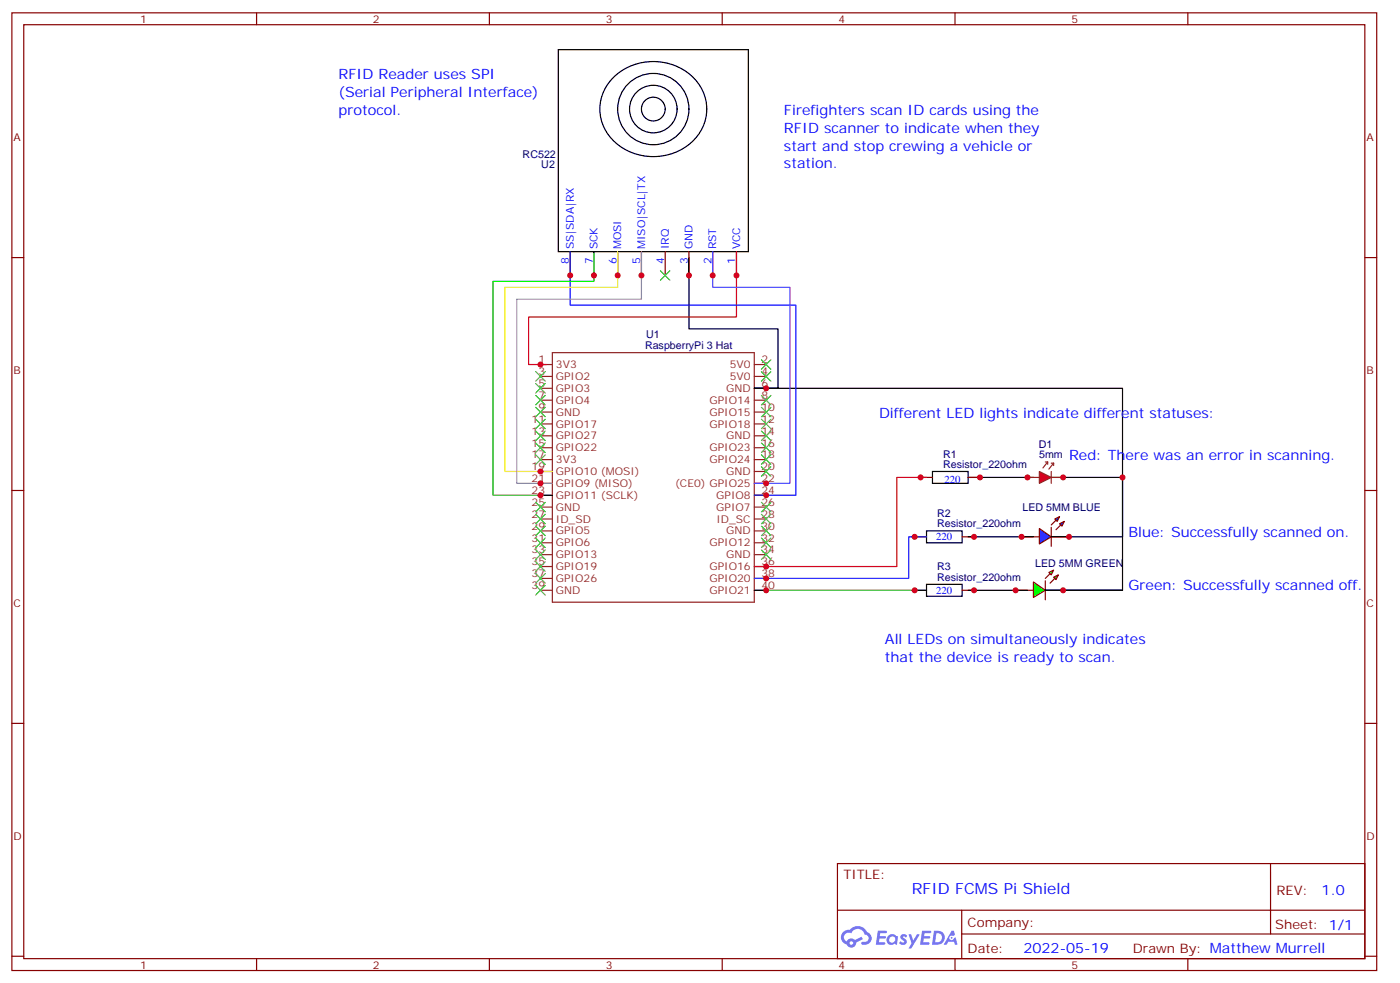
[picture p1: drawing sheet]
<svg xmlns="http://www.w3.org/2000/svg" width="416mm" height="292mm" viewBox="0 0 416 292" stroke-linecap="round" stroke-linejoin="round" font-family="sans-serif">
<g fill="none" stroke="#870000" stroke-width=".35">
<path d="M3.5 3.8h405.4v284.3h-405.4zM7.1 7.3h398.2v277.3h-398.2zM76.2 3.8v3.5M145.3 3.8v3.5M214.5 3.8v3.5M283.6 3.8v3.5M352.8 3.8v3.5M3.5 76.5h3.6M405.3 76.5h3.6M3.5 145.6h3.6M405.3 145.6h3.6M3.5 214.8h3.6"/>
<path d="M405.3 214.8h3.6M248.7 256.4h156.6v28.2h-156.6zM377.3 256.4v20.9M248.7 270.2h156.5M285.6 277.3h119.6M285.6 270.2v14.2M3.5 283.9h3.6M76.2 284.6v3.5M145.3 284.6v3.5M214.5 284.6v3.5M283.6 284.6v3.5M352.8 284.6v3.5"/>
<path d="M405.3 283.9h3.6"/>
</g>
<g fill="#5487ff">
<path d="M267.7 277.6a1.22 1.22 0 0 1 1.7 .2l-.4 .6a.47 .47 0 0 0-.3-.4 .47 .47 0 0 0-.5 .2l.1 .2a1.14 1.14 0 0 1 .8 1.8 1.14 1.14 0 0 1-1.9 0l-.2-.2 .5-.6 .7 .5a.29 .29 0 0 0 .3-.3 .29 .29 0 0 0-.2-.3 1.04 1.04 0 0 1-.6-1.7z"/>
<path d="M260.7 276.3h2.4l.3 .2-.2 .5-1.8 .1-.1 .8h1.5l.3 .4-.3 .4h-1.6l-.2 1.1h1.7l.2 .3-.2 .3-2.6 .1z"/>
<path d="M273.8 276.3h2.4l.3 .2-.1 .5-1.8 .1-.2 .8h1.6l.3 .4-.4 .4h-1.6l-.1 1.1h1.7l.2 .3-.2 .3-2.6 .1z"/>
<path d="M282.6 276.3h.7l.3 1.3-.6 .3a.69 .69 0 0 0-1 .3 .69 .69 0 0 0 .4 .9 .69 .69 0 0 0 .9-.6l.5-.2 .6 2.2h-.8l-.2-.9h-1.8l-.5 .9h-.8z"/>
<path d="M269.8 277.4h.8l.6 1.8 1.1-1.8h.9l-2.6 4.2h-.8l.9-1.5z"/>
<path d="M277.4 276.3l-.6 4.2h1.3a2.11 2.11 0 0 0 2.5-2.1 2.11 2.11 0 0 0-2.5-2.1zM278.1 277.1a1.39 1.39 0 0 1 1.7 1.4 1.39 1.39 0 0 1-1.8 1.3h-.3z"/>
<path d="M263.7 277.9a1.54 1.54 0 0 0-.1 2.2 1.54 1.54 0 0 0 2.2 .1l.6 .3 .3-2.3-.2-.3h-.4a1.49 1.49 0 0 0-2.4 0zM264 278.9a.94 .94 0 0 1 1.8 0 .94 .94 0 0 1-1.8 0z"/>
<path d="M250.4 276.7a2.18 2.18 0 0 0 1.1 3.7 1.44 1.44 0 0 0 1.6 .9 1.44 1.44 0 0 0 1.2-1.4l2-1.1-.5-.7-1.9 1a1.47 1.47 0 0 0-2.4 .4 1.39 1.39 0 0 1-.7-1.9 1.39 1.39 0 0 1 2-.5 2.12 2.12 0 0 1 2.2-1.3 2.12 2.12 0 0 1 1.9 1.7 1.14 1.14 0 0 1 1.1 1.4 1.14 1.14 0 0 1-1.7 .7 .43 .43 0 0 0-.5 .4 .43 .43 0 0 0 .4 .5 1.98 1.98 0 0 0 2.5-1.2 1.98 1.98 0 0 0-1.2-2.6 3.1 3.1 0 0 0-5.3-.6l-.9 .1zM252.3 280a.55 .55 0 0 1 1.1 0 .55 .55 0 0 1-1.1 0z"/>
<circle cx="282.6" cy="278.4" r=".26"/>
</g>
<g fill="none" stroke="#8c2424" stroke-width=".35">
<path d="M160.5 108.2h3.5M160.5 111.8h3.5M160.5 115.3h3.5M160.5 118.8h3.5M164 104.7h60v74.1h-60zM224 108.2h3.5M224 111.8h3.5M224 115.3h3.5M224 118.8h3.5M160.5 122.3h3.5M160.5 125.9h3.5M160.5 129.4h3.5"/>
<path d="M160.5 132.9h3.5M160.5 136.5h3.5M160.5 140h3.5M224 122.3h3.5M224 125.9h3.5M224 129.4h3.5M224 132.9h3.5M224 136.5h3.5M224 140h3.5M160.5 143.5h3.5M160.5 147h3.5M160.5 150.6h3.5"/>
<path d="M160.5 154.1h3.5M160.5 157.6h3.5M224 143.5h3.5M224 147h3.5M224 150.6h3.5M224 154.1h3.5M224 157.6h3.5M160.5 161.1h3.5M160.5 164.7h3.5M160.5 168.2h3.5M160.5 171.7h3.5M160.5 175.3h3.5"/>
<path d="M224 161.1h3.5M224 164.7h3.5M224 168.2h3.5M224 171.7h3.5M224 175.3h3.5"/>
</g>
<g fill="none" stroke="#000" stroke-width=".35">
<path d="M165.8 14.7h56.4v60h-56.4zM181.8 23.4a17 17 0 0 1 26.2 2.3 13.4 13.4 0 0 1-6.4 19.1 16.8 16.8 0 0 1-22.2-6.9 12.9 12.9 0 0 1 2.4-14.5z"/>
<circle cx="194" cy="32.4" r="7.1"/>
<circle cx="194" cy="32.4" r="10.6"/>
<circle cx="194" cy="32.4" r="3.5"/>
</g>
<path d="M169.3 74.7v7.1M176.4 74.7v7.1M183.4 74.7v7.1M190.5 74.7v7.1M197.6 74.7v7.1M204.6 74.7v7.1M211.7 74.7v7.1M218.7 74.7v7.1" fill="none" stroke="#870000" stroke-width=".35"/>
<path d="M308.7 156.9l3.5 2.5-3.5 2.1z" fill="#00f" stroke="#870000" stroke-width=".35"/>
<path d="M312.2 156.6v5.6z" fill="#f00" stroke="#870000" stroke-width=".35"/>
<g fill="#870000" stroke="#870000" stroke-width=".35">
<path d="M313.6 154.4l-1.4 1.5z"/>
<path d="M313.6 157.3l1.4-1.4z"/>
</g>
<g fill="#00f" stroke="#870000" stroke-width=".35">
<path d="M313.3 154.1l1.4-.7-.7 1.4z"/>
<path d="M314.7 155.5l1.4-.7-.7 1.4z"/>
</g>
<path d="M303.4 159.4h5.3M312.2 159.4h5.3" fill="none" stroke="#870000" stroke-width=".35"/>
<path d="M306.9 172.8l3.5 2.5-3.5 2.1z" fill="#0f0" stroke="#870000" stroke-width=".35"/>
<path d="M310.4 172.4v5.7z" fill="#f00" stroke="#870000" stroke-width=".35"/>
<g fill="#870000" stroke="#870000" stroke-width=".35">
<path d="M310.4 171.7l1.5-1.4z"/>
<path d="M311.9 173.1l1.4-1.4z"/>
</g>
<g fill="#0f0" stroke="#870000" stroke-width=".35">
<path d="M311.5 170l1.4-.7-.7 1.4z"/>
<path d="M312.9 171.4l1.4-.7-.7 1.4z"/>
</g>
<path d="M271.6 159.4h3.6M273.4 141.7h3.5M285.8 159.4h3.5M287.5 141.7h3.5M271.6 175.3h3.6M285.8 175.3h3.5M301.6 175.3h5.3M310.4 175.3h5.3" fill="none" stroke="#870000" stroke-width=".35"/>
<path d="M204.6 76.5v21.1h26.5v17.7h-7.1h109.4v26.4h-21.2M276.9 140h10.6v3.5h-10.6zM275.2 157.6h10.6v3.5h-10.6zM287.5 141.7h19.4M287.5 159.4h19.4M333.4 141.7v17.7h-21.2M275.2 173.5h10.6v3.5h-10.6zM287.5 175.3h17.7" fill="none" stroke="#000" stroke-width=".35"/>
<path d="M218.7 74.7v19.4h-61.7v14.1h5.3M275.2 141.7h-8.9v26.5h-42.3" fill="none" stroke="#f00" stroke-width=".35"/>
<g fill="none" stroke="#3c3" stroke-width=".35">
<path d="M196.1 80.4l2.9 2.8M199 80.4l-2.9 2.8M159.1 110.3l2.8 2.9M159.1 113.9l2.8 2.8M159.1 117.4l2.8 2.8M161.9 110.3l-2.8 2.9M161.9 113.9l-2.8 2.8M161.9 117.4l-2.8 2.8M226.1 106.8l2.9 2.8M226.1 110.3l2.9 2.9M226.1 117.4l2.9 2.8M229 106.8l-2.9 2.8"/>
<path d="M229 110.3l-2.9 2.9M229 117.4l-2.9 2.8M159.1 120.9l2.8 2.9M159.1 124.5l2.8 2.8M159.1 128l2.8 2.8M159.1 131.5l2.8 2.8M159.1 135l2.8 2.9M161.9 120.9l-2.8 2.9M161.9 124.5l-2.8 2.8M161.9 128l-2.8 2.8M161.9 131.5l-2.8 2.8M161.9 135l-2.8 2.9"/>
<path d="M226.1 120.9l2.9 2.9M226.1 124.5l2.9 2.8M226.1 128l2.9 2.8M226.1 131.5l2.9 2.8M226.1 135l2.9 2.9M226.1 138.6l2.9 2.8M229 120.9l-2.9 2.9M229 124.5l-2.9 2.8M229 128l-2.9 2.8M229 131.5l-2.9 2.8M229 135l-2.9 2.9M229 138.6l-2.9 2.8"/>
<path d="M159.1 149.2l2.8 2.8M159.1 159.7l2.8 2.9M159.1 156.2l2.8 2.8M159.1 152.7l2.8 2.8M161.9 149.2l-2.8 2.8M161.9 159.7l-2.8 2.9M161.9 156.2l-2.8 2.8M161.9 152.7l-2.8 2.8M226.1 149.2l2.9 2.8M226.1 152.7l2.9 2.8M226.1 156.2l2.9 2.8M226.1 159.7l2.9 2.9"/>
<path d="M229 149.2l-2.9 2.8M229 152.7l-2.9 2.8M229 156.2l-2.9 2.8M229 159.7l-2.9 2.9M159.1 173.8l2.8 2.9M159.1 170.3l2.8 2.8M159.1 166.8l2.8 2.8M159.1 163.3l2.8 2.8M161.9 173.8l-2.8 2.9M161.9 170.3l-2.8 2.8M161.9 166.8l-2.8 2.8M161.9 163.3l-2.8 2.8"/>
<path d="M226.1 163.3l2.9 2.8M229 163.3l-2.9 2.8"/>
</g>
<path d="M333.4 141.7v33.6h-23h23" fill="none" stroke="#003" stroke-width=".35"/>
<path d="M169.3 74.7v15.9h67.1v56.4h-12.4M275.2 159.4h-5.3v12.3h-45.9" fill="none" stroke="#00f" stroke-width=".35"/>
<path d="M176.4 74.7v8.8h-30v63.5h17.6M224 175.3h51.2" fill="none" stroke="#008700" stroke-width=".35"/>
<path d="M211.7 74.7v10.6h22.9v58.2h-10.6" fill="none" stroke="#90f" stroke-width=".35"/>
<path d="M183.4 74.7v10.6h-33.5v54.7h14.1" fill="none" stroke="#ff0" stroke-width=".35"/>
<path d="M190.5 74.7v14.1h-37v54.7h10.5" fill="none" stroke="#999" stroke-width=".35"/>
<path d="M310.4 137.2h.7M311.1 137.2l-1.4 1.7M311.1 137.2v.7M312.2 140v3.5M312.2 137.5h.7M312.9 137.5l-1.4 1.8M312.9 137.5v.7M305.2 141.7h3.5M312.2 141.7h3.5" fill="none" stroke="#8c2424" stroke-width=".35"/>
<path d="M308.7 140l3.5 1.7-3.5 1.8z" fill="#f00" stroke="#8c2424" stroke-width=".35"/>
<g fill="#c00">
<circle cx="218.7" cy="81.8" r=".88"/>
<circle cx="160.5" cy="108.2" r=".88"/>
<circle cx="227.5" cy="115.3" r=".88"/>
<circle cx="289.3" cy="159.4" r=".88"/>
<circle cx="303.4" cy="159.4" r=".88"/>
<circle cx="291" cy="141.7" r=".88"/>
<circle cx="301.6" cy="175.3" r=".88"/>
<circle cx="289.3" cy="175.3" r=".88"/>
<circle cx="227.5" cy="168.2" r=".88"/>
<circle cx="273.4" cy="141.7" r=".88"/>
<circle cx="333.4" cy="141.7" r=".88"/>
<circle cx="317.5" cy="159.4" r=".88"/>
<circle cx="315.7" cy="175.3" r=".88"/>
<circle cx="227.5" cy="171.7" r=".88"/>
<circle cx="271.6" cy="159.4" r=".88"/>
<circle cx="227.5" cy="175.3" r=".88"/>
<circle cx="271.6" cy="175.3" r=".88"/>
<circle cx="169.3" cy="81.8" r=".88"/>
<circle cx="227.5" cy="147" r=".88"/>
<circle cx="204.6" cy="81.8" r=".88"/>
<circle cx="227.5" cy="143.5" r=".88"/>
<circle cx="211.7" cy="81.8" r=".88"/>
<circle cx="160.5" cy="140" r=".88"/>
<circle cx="183.4" cy="81.8" r=".88"/>
<circle cx="160.5" cy="143.5" r=".88"/>
<circle cx="190.5" cy="81.8" r=".88"/>
<circle cx="160.5" cy="147" r=".88"/>
<circle cx="176.4" cy="81.8" r=".88"/>
<circle cx="315.7" cy="141.7" r=".88"/>
<circle cx="305.2" cy="141.7" r=".88"/>
</g>
<text font-size="4.6" fill="#00f" x="270.8" y="265.4">RFID FCMS Pi Shield</text>
<g font-size="4.2" fill="#00f">
<text x="100.5" y="23.6">RFID Reader uses SPI</text>
<text x="100.5" y="28.9">(Serial Peripheral Interface)</text>
<text x="100.5" y="34.1">protocol.</text>
<text x="232.8" y="34.1">Firefighters scan ID cards using the</text>
<text x="232.8" y="39.4">RFID scanner to indicate when they</text>
<text x="232.8" y="44.7">start and stop crewing a vehicle or</text>
<text x="232.8" y="50">station.</text>
<text x="261.1" y="124.1">Different LED lights indicate different statuses:</text>
<text x="317.5" y="136.5">Red: There was an error in scanning.</text>
<text x="335.1" y="159.4">Blue: Successfully scanned on.</text>
<text x="335.1" y="175.3">Green: Successfully scanned off.</text>
<text x="262.8" y="191.1">All LEDs on simultaneously indicates</text>
<text x="262.8" y="196.4">that the device is ready to scan.</text>
<text x="392.5" y="265.7">1.0</text>
<text x="304" y="283">2022-05-19</text>
</g>
<g font-size="3.9" fill="#800">
<text x="250.5" y="261">TITLE:</text>
<text x="379.1" y="265.7">REV:</text>
<text x="287.4" y="275.2">Company:</text>
<text x="378.7" y="275.8">Sheet: 1/1</text>
<text x="287.4" y="282.9">Date:</text>
<text x="336.4" y="282.9">Drawn By: Matthew Murrell</text>
</g>
<g font-size="3.2" fill="#800">
<text x="41.6" y="6.8">1</text>
<text x="110.8" y="6.8">2</text>
<text x="179.9" y="6.8">3</text>
<text x="249.1" y="6.8">4</text>
<text x="318.2" y="6.8">5</text>
<text x="4.1" y="41.9">A</text>
<text x="405.9" y="41.9">A</text>
<text x="4.1" y="111.1">B</text>
<text x="405.9" y="111.1">B</text>
<text x="4.1" y="180.2">C</text>
<text x="405.9" y="180.2">C</text>
<text x="4.1" y="249.3">D</text>
<text x="405.9" y="249.3">D</text>
<text x="41.6" y="287.6">1</text>
<text x="110.8" y="287.6">2</text>
<text x="179.9" y="287.6">3</text>
<text x="249.1" y="287.6">4</text>
<text x="318.2" y="287.6">5</text>
</g>
<g font-size="3.2" fill="#000080">
<text x="155.2" y="46.8">RC522</text>
<text x="160.8" y="49.8">U2</text>
<text x="191.9" y="100.5">U1</text>
<text x="191.6" y="103.6">RaspberryPi 3 Hat</text>
<text x="280.1" y="135.9">R1</text>
<text x="308.5" y="133">D1</text>
<text x="308.6" y="136.1">5mm</text>
<text x="280.1" y="138.9">Resistor_220ohm</text>
<text x="278.4" y="153.5">R2</text>
<text x="303.7" y="151.8">LED 5MM BLUE</text>
<text x="278.4" y="156.6">Resistor_220ohm</text>
<text x="278.4" y="172.4">Resistor_220ohm</text>
<text x="278.4" y="169.4">R3</text>
<text x="307.4" y="168.2">LED 5MM GREEN</text>
</g>
<g font-size="3.2" fill="#00f">
<text x="170.4" y="74" transform="rotate(-90 170.4 74)">SS|SDA|RX</text>
<text x="177.4" y="74" transform="rotate(-90 177.4 74)">SCK</text>
<text x="184.5" y="74" transform="rotate(-90 184.5 74)">MOSI</text>
<text x="191.6" y="74" transform="rotate(-90 191.6 74)">MISO|SCL|TX</text>
<text x="198.6" y="74" transform="rotate(-90 198.6 74)">IRQ</text>
<text x="205.7" y="74" transform="rotate(-90 205.7 74)">GND</text>
<text x="212.7" y="74" transform="rotate(-90 212.7 74)">RST</text>
<text x="219.8" y="74" transform="rotate(-90 219.8 74)">VCC</text>
<text x="169" y="78.5" transform="rotate(-90 169 78.5)">8</text>
<text x="176" y="78.5" transform="rotate(-90 176 78.5)">7</text>
<text x="183.1" y="78.5" transform="rotate(-90 183.1 78.5)">6</text>
<text x="190.1" y="78.5" transform="rotate(-90 190.1 78.5)">5</text>
<text x="197.2" y="78.5" transform="rotate(-90 197.2 78.5)">4</text>
<text x="204.3" y="78.5" transform="rotate(-90 204.3 78.5)">3</text>
<text x="211.3" y="78.5" transform="rotate(-90 211.3 78.5)">2</text>
<text x="218.4" y="78.5" transform="rotate(-90 218.4 78.5)">1</text>
<text x="280.5" y="143.5">220</text>
<text x="278" y="160.4">220</text>
<text x="278" y="176.3">220</text>
</g>
<g font-size="3.2" fill="#8d2323">
<text x="159.9" y="107.9">1</text>
<text x="226.1" y="107.9">2</text>
<text x="159.9" y="111.4">3</text>
<text x="165.1" y="109.3">3V3</text>
<text x="165.1" y="112.8">GPIO2</text>
<text x="216.8" y="109.3">5V0</text>
<text x="216.8" y="112.8">5V0</text>
<text x="226.1" y="111.4">4</text>
<text x="159.9" y="114.9">5</text>
<text x="159.9" y="118.5">7</text>
<text x="165.1" y="116.3">GPIO3</text>
<text x="165.1" y="119.9">GPIO4</text>
<text x="210.7" y="119.9">GPIO14</text>
<text x="215.7" y="116.3">GND</text>
<text x="226.1" y="114.9">6</text>
<text x="226.1" y="118.5">8</text>
<text x="157.9" y="125.5">11</text>
<text x="159.9" y="122">9</text>
<text x="165.1" y="123.4">GND</text>
<text x="210.7" y="123.4">GPIO15</text>
<text x="226.1" y="122">10</text>
<text x="226.1" y="125.5">12</text>
<text x="157.9" y="129">13</text>
<text x="165.1" y="126.9">GPIO17</text>
<text x="165.1" y="130.5">GPIO27</text>
<text x="210.7" y="126.9">GPIO18</text>
<text x="215.7" y="130.5">GND</text>
<text x="226.1" y="129">14</text>
<text x="157.9" y="132.6">15</text>
<text x="157.9" y="136.1">17</text>
<text x="165.1" y="134">GPIO22</text>
<text x="165.1" y="137.5">3V3</text>
<text x="210.7" y="134">GPIO23</text>
<text x="210.7" y="137.5">GPIO24</text>
<text x="226.1" y="132.6">16</text>
<text x="226.1" y="136.1">18</text>
<text x="157.9" y="139.6">19</text>
<text x="157.9" y="143.2">21</text>
<text x="165.1" y="141">GPIO10 (MOSI)</text>
<text x="215.7" y="141">GND</text>
<text x="226.1" y="139.6">20</text>
<text x="226.1" y="143.2">22</text>
<text x="157.9" y="146.7">23</text>
<text x="165.1" y="144.6">GPIO9 (MISO)</text>
<text x="165.1" y="148.1">GPIO11 (SCLK)</text>
<text x="200.5" y="144.6">(CE0) GPIO25</text>
<text x="212.7" y="148.1">GPIO8</text>
<text x="226.1" y="146.7">24</text>
<text x="157.9" y="150.2">25</text>
<text x="157.9" y="153.7">27</text>
<text x="165.1" y="151.6">GND</text>
<text x="165.1" y="155.2">ID_SD</text>
<text x="212.7" y="151.6">GPIO7</text>
<text x="212.8" y="155.2">ID_SC</text>
<text x="226.1" y="150.2">26</text>
<text x="226.1" y="153.7">28</text>
<text x="157.9" y="157.3">29</text>
<text x="157.9" y="160.8">31</text>
<text x="165.1" y="158.7">GPIO5</text>
<text x="215.7" y="158.7">GND</text>
<text x="226.1" y="157.3">30</text>
<text x="226.1" y="160.8">32</text>
<text x="157.9" y="164.3">33</text>
<text x="157.9" y="167.9">35</text>
<text x="165.1" y="162.2">GPIO6</text>
<text x="165.1" y="165.7">GPIO13</text>
<text x="210.7" y="162.2">GPIO12</text>
<text x="215.7" y="165.7">GND</text>
<text x="226.1" y="164.3">34</text>
<text x="226.1" y="167.9">36</text>
<text x="157.9" y="171.4">37</text>
<text x="165.1" y="169.3">GPIO19</text>
<text x="165.1" y="172.8">GPIO26</text>
<text x="210.7" y="169.3">GPIO16</text>
<text x="210.7" y="172.8">GPIO20</text>
<text x="226.1" y="171.4">38</text>
<text x="157.9" y="174.9">39</text>
<text x="165.1" y="176.3">GND</text>
<text x="210.7" y="176.3">GPIO21</text>
<text x="226.1" y="174.9">40</text>
</g>
</svg>
